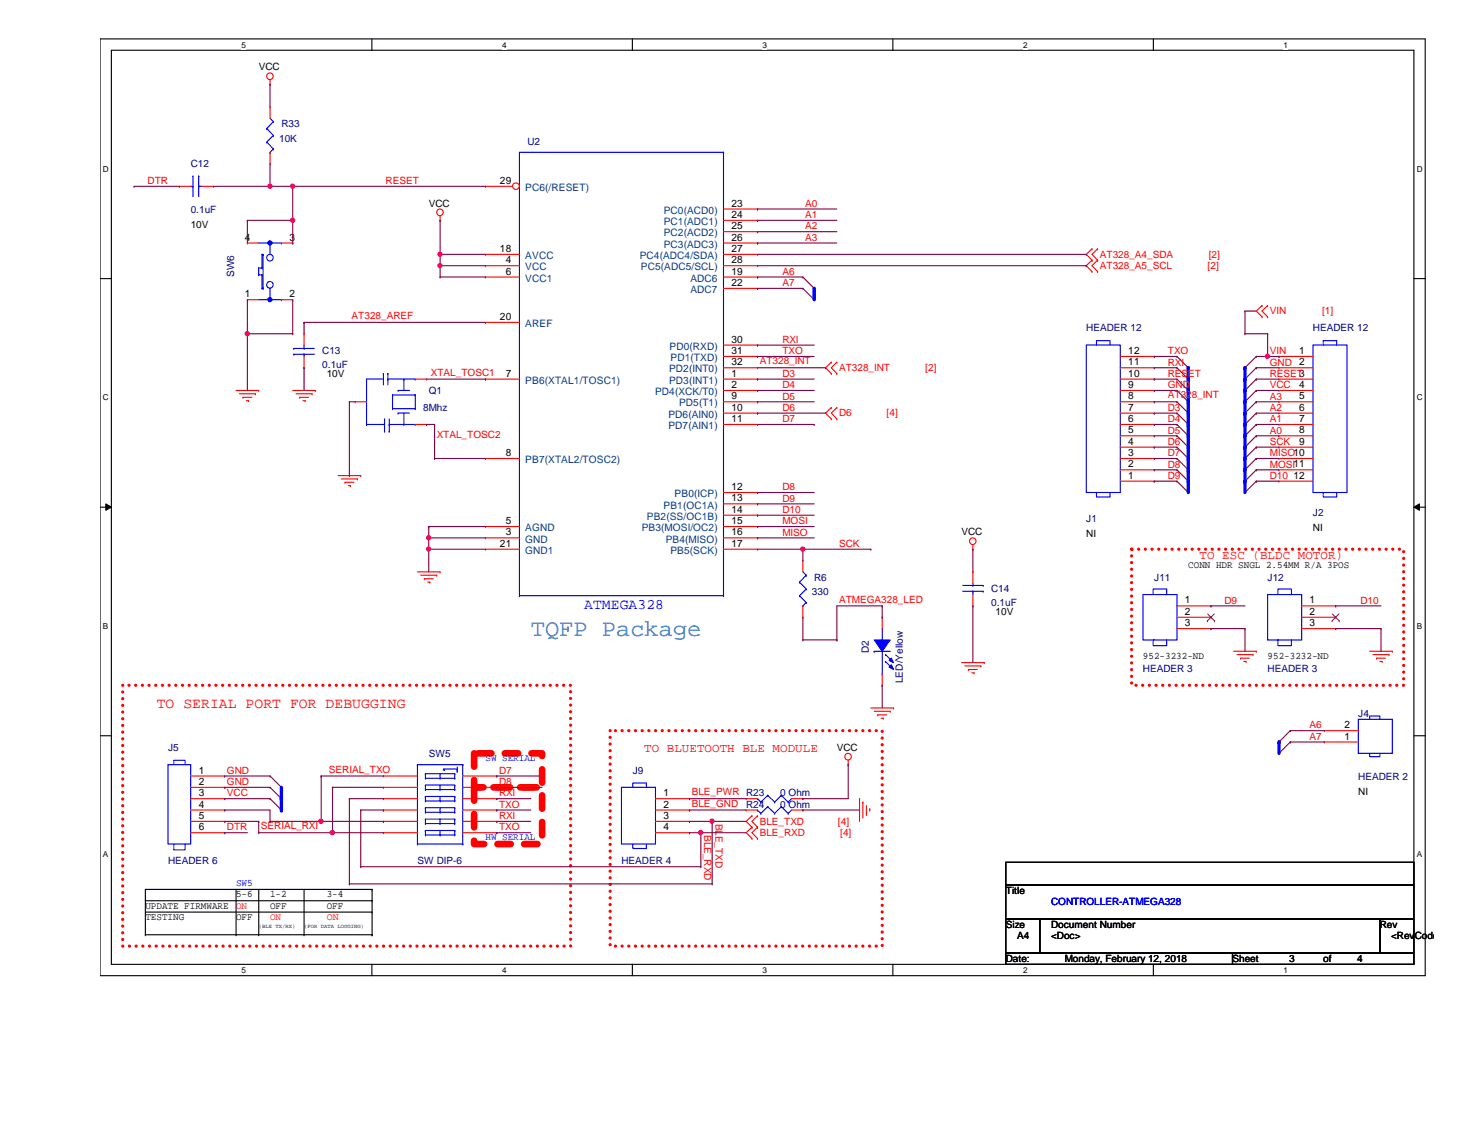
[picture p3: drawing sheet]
<svg xmlns="http://www.w3.org/2000/svg" width="279mm" height="216mm" viewBox="0 0 279 216" stroke-linecap="round" stroke-linejoin="round" font-family="sans-serif">
<path d="M19.1 7.4h252.3v178.4h-252.3zM21.2 9.6h248.1v174h-248.1z" fill="none" stroke="#000" stroke-width=".21"/>
<g fill="#fff">
<path d="M46 7.7h.9v1.7h-.9z"/>
<path d="M46 183.9h.9v1.7h-.9z"/>
</g>
<path d="M70.8 7.4v2.2M70.8 183.6v2.2" fill="none" stroke="#000" stroke-width=".21"/>
<g fill="#fff">
<path d="M95.6 7.7h.9v1.7h-.9z"/>
<path d="M95.6 183.9h.9v1.7h-.9z"/>
</g>
<path d="M120.4 7.4v2.2M120.4 183.6v2.2" fill="none" stroke="#000" stroke-width=".21"/>
<g fill="#fff">
<path d="M145.2 7.7h.9v1.7h-.9z"/>
<path d="M145.2 183.9h.9v1.7h-.9z"/>
</g>
<path d="M170.1 7.4v2.2M170.1 183.6v2.2" fill="none" stroke="#000" stroke-width=".21"/>
<g fill="#fff">
<path d="M194.9 7.7h.8v1.7h-.8z"/>
<path d="M194.9 183.9h.8v1.7h-.8z"/>
</g>
<path d="M219.7 7.4v2.2M219.7 183.6v2.2" fill="none" stroke="#000" stroke-width=".21"/>
<g fill="#fff">
<path d="M244.5 7.7h.8v1.7h-.8z"/>
<path d="M244.5 183.9h.8v1.7h-.8z"/>
<path d="M19.6 31.3h1.1v1.7h-1.1z"/>
<path d="M269.8 31.3h1.1v1.7h-1.1z"/>
<path d="M19.6 74.8h1.1v1.7h-1.1z"/>
<path d="M269.8 74.8h1.1v1.7h-1.1z"/>
</g>
<path d="M19.1 53h2.1M269.3 53h2.1" fill="none" stroke="#000" stroke-width=".21"/>
<g fill="#fff">
<path d="M19.6 118.3h1v1.7h-1z"/>
<path d="M269.8 118.3h1v1.7h-1z"/>
</g>
<path d="M19.1 96.6h2.1M269.3 96.6h2.1" fill="none" stroke="#000" stroke-width=".21"/>
<path d="M20.2 95.9l1 .7-1 .6zM269.3 96.6l1-.7v1.3z" fill="#000"/>
<path d="M20.2 95.9l1 .7-1 .6zM269.3 96.6l1-.7v1.3z" fill="none" stroke="#000" stroke-width=".19"/>
<g fill="#fff">
<path d="M19.6 161.8h1v1.7h-1z"/>
<path d="M269.8 161.8h1v1.7h-1z"/>
</g>
<g fill="none" stroke="#000" stroke-width=".21">
<path d="M19.1 140.1h2.1M269.3 140.1h2.1M27.7 178h.1M27.7 171.5h43.2M27.7 173.7h43.2M27.7 178h43.2M45 178h.1M45 169.3v8.7M49.3 178h.1M49.3 169.3v8.7M57.9 178h.1M57.9 169.3v8.7"/>
<path d="M70.9 169.3h.1M70.9 171.5h.1M70.9 173.7h.1M70.9 178h.1M70.9 169.3h-43.2v8.7M70.9 169.3v8.7M191.6 164.2h77.7v4.3h-77.7zM191.6 168.5h77.7v6.5h-77.7zM191.6 175h6.4v6.4h-6.4zM198 175h64.8v6.4h-64.8zM262.8 175h6.5v6.4h-6.5zM191.6 181.4h43.1v2.2h-43.1z"/>
<path d="M234.7 181.4h34.6v2.2h-34.6z"/>
</g>
<path d="M215.5 104.6h51.8v25.9h-51.8zM23.4 130.5h85.3v49.6h-85.3zM116.2 139.1h51.8v41h-51.8z" fill="none" stroke="#f00" stroke-width=".64" stroke-dasharray="0 1.3"/>
<path d="M90.3 149.9h13v10.8h-13zM90.3 143.4h13v6.5h-13z" fill="none" stroke="#f00" stroke-width="1.3" stroke-dasharray="2.5 2.5"/>
<g fill="none" stroke="#f00" stroke-width=".21">
<path d="M51.4 16h.1M51.4 15.2v.8M83.8 42h.1M83.8 41.1v.9M208 47.4h.1M208 49.5h.1M208 51.7h.1M208 47.4l-1.1 1 1.1 1.1M208 49.5l-1.1 1.1 1.1 1.1M209 49.5h.1M209 47.4h.1M209 51.7h.1"/>
<path d="M209 47.4l-1 1 1 1.1M209 49.5l-1 1.1 1 1.1M240.4 58.2h.1M240.4 58.2l-1.1 1 1.1 1.1M241.4 58.2h.1M241.4 58.2l-1 1 1 1.1M45 74.3h4.3M45.6 75h3M46.3 75.6h.1M46.3 75.6h1.7M46.9 76.3h.4M47.3 76.3h.1"/>
<path d="M48.6 75h.1M49.3 74.3h.1M55.8 74.3h4.3M56.4 75h3M57.1 75.6h.1M57.1 75.6h1.7M57.7 76.3h.4M58.1 76.3h.1M59.4 75h.1M60.1 74.3h.1M67.6 76.5h.1M67.6 76.5h2.2"/>
<path d="M79.1 72.2h2.1M81.2 72.2h.1M158.3 69h.1M158.3 71.1h.1M158.3 77.6h.1M158.3 79.8h.1M158.3 69l-1.1 1 1.1 1.1M158.3 77.6l-1.1 1.1 1.1 1.1M159.4 71.1h.1M159.4 69h.1M159.4 79.8h.1M159.4 77.6h.1"/>
<path d="M159.4 69l-1.1 1 1.1 1.1M159.4 77.6l-1.1 1.1 1.1 1.1M240.4 60.3h.1M241.4 60.3h.1M64.4 90.6h4.3M65 91.2h3.1M65.7 91.8h.1M65.7 91.8h1.7M66.3 92.5h.5M66.8 92.5h.1M68.1 91.2h.1M68.7 90.6h.1"/>
<path d="M79.1 80.8h2.1M81.2 80.8h.1M79.5 108.9h4.3M80.1 109.5h3.1M80.8 110.2h.1M80.8 110.2h1.7M81.4 110.8h.5M81.9 110.8h.1M83.2 109.5h.1M83.8 108.9h.1M185.3 104.6h.1M185.3 103.7v.9"/>
<path d="M165.9 134.8h4.3M166.5 135.4h3M167.2 136.1h.1M167.2 136.1h1.7M167.8 136.7h.4M168.2 136.7h.1M169.5 135.4h.1M170.2 134.8h.1M183.1 126.2h4.4M183.8 126.8h3M184.4 127.5h.1M184.4 127.5h1.7"/>
<path d="M185.1 128.1h.4M185.5 128.1h.1M186.8 126.8h.1M187.5 126.2h.1M235 124h4.3M235.6 124.6h3M236.3 125.3h.1M236.3 125.3h1.7M236.9 125.9h.4M237.3 125.9h.1M238.6 124.6h.1M239.3 124h.1"/>
<path d="M252.2 139.1h.1M252.2 139.1h6.5M260.9 124h4.3M261.5 124.6h3M262.2 125.3h.1M262.2 125.3h1.7M262.8 125.9h.4M263.2 125.9h.1M264.5 124.6h.1M265.2 124h.1M142.1 152.1h.1M142.1 152.1h2.2"/>
<path d="M143.2 155.3h.1M143.2 157.5h.1M143.2 159.6h.1M143.2 155.3l-1.1 1.1 1.1 1.1M143.2 157.5l-1.1 1 1.1 1.1M144.3 157.5h.1M144.3 155.3h.1M144.3 159.6h.1M144.3 155.3l-1.1 1.1 1.1 1.1M144.3 157.5l-1.1 1 1.1 1.1M150.7 152.1h2.2M152.9 152.1h.1"/>
<path d="M161.5 145.6h.1M161.5 144.7v.9M163.7 152.1h.1M163.7 152.1v4.3M164.3 152.7h.1M164.3 152.7v3M165 155.1h.1M165 153.4v1.7M165.7 154h.1M165.7 154v.4M252.2 141.3h.1M252.2 141.3h6.5"/>
<circle cx="51.4" cy="14.5" r=".63"/>
<circle cx="83.8" cy="40.4" r=".63"/>
<circle cx="185.3" cy="103" r=".63"/>
<circle cx="161.5" cy="144" r=".63"/>
</g>
<g fill="none" stroke="#800040" stroke-width=".21">
<path d="M152.9 52.7h.1M152.9 54.9h.1M152.9 52.7l2.2 2.2M152.9 54.9l2.2 2.2M224.2 67.9h.1M224.2 70h.1M224.2 72.2h.1M224.2 74.3h.1M224.2 76.5h.1M224.2 78.7h.1M224.2 67.9l2.1 2.1M224.2 70l2.1 2.2"/>
<path d="M224.2 72.2l2.1 2.1M224.2 74.3l2.1 2.2M224.2 76.5l2.1 2.2M224.2 78.7l2.1 2.1M239.3 67.9h.1M239.3 70h.1M239.3 72.2h.1M239.3 74.3h.1M239.3 76.5h.1M239.3 78.7h.1M239.3 67.9l-2.2 2.1M239.3 70l-2.2 2.2"/>
<path d="M239.3 72.2l-2.2 2.1M239.3 74.3l-2.2 2.2M239.3 76.5l-2.2 2.2M239.3 78.7l-2.2 2.1M224.2 80.8h.1M224.2 83h.1M224.2 85.1h.1M224.2 87.3h.1M224.2 89.4h.1M224.2 91.6h.1M224.2 80.8l2.1 2.2M224.2 83l2.1 2.1"/>
<path d="M224.2 85.1l2.1 2.2M224.2 87.3l2.1 2.1M224.2 89.4l2.1 2.2M224.2 91.6l2.1 2.2M239.3 80.8h.1M239.3 83h.1M239.3 85.1h.1M239.3 87.3h.1M239.3 89.4h.1M239.3 91.6h.1M239.3 80.8l-2.2 2.2M239.3 83l-2.2 2.1"/>
<path d="M239.3 85.1l-2.2 2.2M239.3 87.3l-2.2 2.1M239.3 89.4l-2.2 2.2M239.3 91.6l-2.2 2.2M245.7 139.1h.1M245.7 139.1l-2.1 2.2M51.4 147.7h.1M51.4 149.9h.1M51.4 152.1h.1M51.4 147.7l2.2 2.2M51.4 149.9l2.2 2.2M51.4 152.1l2.2 2.1"/>
<path d="M245.7 141.3h.1M245.7 141.3l-2.1 2.1"/>
</g>
<g fill="none" stroke="#00f" stroke-width=".21">
<path d="M49.3 51h.1M49.3 52.3h.1M49.3 51h.6M49.3 51v1.3M49.3 52.3h.6M49.3 57.1h4.3M49.3 46.3h4.3M49.9 48.4h.1M49.9 51h.1M49.9 52.3h.1M49.9 54.9h.1M49.9 48.4h.2"/>
<path d="M49.9 48.4v2.6M49.9 52.3v2.6M49.9 54.9h.2M50.1 48.4h.1M50.1 54.9h.1M50.1 48.4v6.5M51.4 57.1h.1M51.4 46.3h.1M51.4 46.3v2.1M51.4 54.9v2.2M53.6 57.1h.1M53.6 46.3h.1"/>
<path d="M69.8 72.2h.1M69.8 72.2h3.2M69.8 72.2v8.6M73 71.1h.1M73 71.1v2.2M73.2 79.8v2.3M73.9 72.2h.1M73.9 71.1h.1M73.9 72.2h5.2M73.9 71.1v2.2M74.1 79.8v2.3M74.8 75.2h.1"/>
<path d="M74.8 77.8h.1M74.8 75.2h4.3M74.8 75.2v2.6M74.8 77.8h4.3M75.8 74.3h.1M75.8 78.7h.1M75.8 74.3h2.2M75.8 78.7h2.2M76.9 72.2h.1M76.9 72.2v2.1M76.9 78.7v2.1M79.1 77.8h.1"/>
<path d="M79.1 75.2h.1M79.1 72.2h.1M79.1 75.2v2.6M69.8 80.8h.1M69.8 80.8h3.4M73.2 82.1h.1M74.1 80.8h.1M74.1 82.1h.1M74.1 80.8h5M76.9 80.8h.1M79.1 80.8h.1M258.7 136.9h6.5v6.5h-6.5z"/>
<path d="M260.9 136.9v-.6h1.9v.6M144.3 152.1h.1M144.3 152.1l.6 .6M144.9 152.7h.1M146.2 151.4h.1M146.2 151.4l1.3 1.3M146.2 151.4l-1.3 1.3M147.5 152.7h.1M148.8 151.4h.1M148.8 151.4l1.3 1.3M148.8 151.4l-1.3 1.3M150.1 152.7h.1"/>
<path d="M150.7 152.1l-.6 .6M260.9 143.4v.7h1.9v-.7"/>
<circle cx="51.4" cy="54.2" r=".63"/>
<circle cx="51.4" cy="49.1" r=".63"/>
</g>
<circle cx="51.4" cy="46.2" r=".4" fill="#00f"/>
<circle cx="51.4" cy="46.2" r=".4" fill="none" stroke="#00f" stroke-width=".21"/>
<circle cx="51.4" cy="57" r=".4" fill="#00f"/>
<g fill="none" stroke="#00f" stroke-width=".21">
<path d="M36.3 35.5h.4M36.7 35.5h.1M36.7 33.5h.1M36.7 33.5v3.9M37.8 33.5h.1M37.8 35.5h.1M37.8 35.5h.7M37.8 33.5v3.9M137.8 29h.1M137.8 29h-38.9v84.4M137.8 29v84.4M98.9 113.4h.1"/>
<path d="M98.9 113.4h38.9M137.8 113.4h.1M32 145.6h4.3v15.1h-4.3zM33.1 145.6v-.9h2.2v.9M144.3 154.2h.1M144.3 154.2l.6 .7M144.9 154.9h.1M146.2 153.6h.1M146.2 153.6l1.3 1.3M146.2 153.6l-1.3 1.3M147.5 154.9h.1M148.8 153.6h.1"/>
<path d="M148.8 153.6l1.3 1.3M148.8 153.6l-1.3 1.3M150.1 154.9h.1M150.7 154.2l-.6 .7M33.1 160.7v1.1h2.2v-1.1"/>
<circle cx="51.4" cy="57" r=".4"/>
</g>
<g fill="none" stroke="#f00" stroke-width=".21">
<path d="M34.2 35.5h.1M34.2 35.5h2.1M38.5 35.5h2.1M40.6 35.5h.1M137.8 39.8h6.5M144.3 39.8h.1M47.1 57.1h.1M47.1 46.3h.1M47.1 57.1h2.2M47.1 46.3h2.2M53.6 57.1h2.2M53.6 46.3h2.2"/>
<path d="M55.8 57.1h.1M55.8 46.3h.1M92.5 50.6h.1M92.5 52.7h.1M92.5 48.4h.1M92.5 50.6h6.4M92.5 52.7h6.4M92.5 48.4h6.4M137.8 46.3h6.5M137.8 50.6h6.5M137.8 52.7h6.5M137.8 48.4h6.5"/>
<path d="M137.8 54.9h6.5M137.8 42h6.5M137.8 44.1h6.5M144.3 52.7h.1M144.3 54.9h.1M144.3 42h.1M144.3 44.1h.1M144.3 46.3h.1M144.3 48.4h.1M144.3 50.6h.1M92.5 72.2h.1M92.5 61.4h.1"/>
<path d="M92.5 72.2h6.4M92.5 61.4h6.4M137.8 72.2h6.5M137.8 74.3h6.5M137.8 76.5h6.5M137.8 78.7h6.5M144.3 72.2h.1M144.3 74.3h.1M144.3 76.5h.1M144.3 78.7h.1M92.5 87.3h.1M92.5 87.3h6.4"/>
<path d="M137.8 80.8h6.5M137.8 93.8h6.5M137.8 95.9h6.5M137.8 98.1h6.5M144.3 80.8h.1M144.3 93.8h.1M144.3 95.9h.1M144.3 98.1h.1M92.5 102.4h.1M92.5 100.2h.1M92.5 104.6h.1M92.5 102.4h6.4"/>
<path d="M92.5 100.2h6.4M92.5 104.6h6.4M137.8 102.4h6.5M137.8 100.2h6.5M137.8 104.6h6.5M144.3 100.2h.1M144.3 102.4h.1M144.3 104.6h.1M36.3 154.2h6.5M36.3 147.7h6.5M36.3 149.9h6.5M36.3 152.1h6.5"/>
<path d="M36.3 156.4h6.5M36.3 158.5h6.5M42.8 147.7h.1M42.8 149.9h.1M42.8 152.1h.1M42.8 154.2h.1M42.8 156.4h.1M42.8 158.5h.1M142.1 154.2h.1M142.1 154.2h2.2M150.7 154.2h2.2M152.9 154.2h.1"/>
</g>
<circle cx="98.3" cy="35.5" r=".63" fill="#fff"/>
<g fill="none" stroke="#f00" stroke-width=".21">
<path d="M51.4 20.4h.1M51.4 31.2h.1M51.4 20.4v2.1M51.4 29v2.2M92.5 35.5h.1M92.5 35.5h5.1M57.9 70h.1M57.9 63.5h.1M57.9 63.5v2.2M57.9 67.9v2.1M137.8 65.7h6.5M137.8 67.9h6.5"/>
<path d="M137.8 70h6.5M144.3 65.7h.1M144.3 67.9h.1M144.3 70h.1M213.4 67.9h6.4M213.4 70h6.4M213.4 78.7h6.4M213.4 76.5h6.4M213.4 74.3h6.4M213.4 72.2h6.4M219.8 78.7h.1M219.8 76.5h.1"/>
<path d="M219.8 74.3h.1M219.8 72.2h.1M219.8 70h.1M219.8 67.9h.1M243.6 67.9h.1M243.6 70h.1M243.6 72.2h.1M243.6 74.3h.1M243.6 76.5h.1M243.6 78.7h.1M243.6 67.9h6.5M243.6 70h6.5"/>
<path d="M243.6 78.7h6.5M243.6 76.5h6.5M243.6 74.3h6.5M243.6 72.2h6.5M213.4 91.6h6.4M213.4 89.4h6.4M213.4 87.3h6.4M213.4 85.1h6.4M213.4 83h6.4M213.4 80.8h6.4M219.8 91.6h.1M219.8 89.4h.1"/>
<path d="M219.8 87.3h.1M219.8 85.1h.1M219.8 83h.1M219.8 80.8h.1M243.6 80.8h.1M243.6 83h.1M243.6 85.1h.1M243.6 87.3h.1M243.6 89.4h.1M243.6 91.6h.1M243.6 91.6h6.5M243.6 89.4h6.5"/>
<path d="M243.6 87.3h6.5M243.6 85.1h6.5M243.6 83h6.5M243.6 80.8h6.5M152.9 106.7h.1M152.9 117.5h.1M152.9 106.7v2.2M152.9 115.4v2.1M224.2 115.4h6.4M224.2 117.5h6.4M224.2 119.7h6.4M230.6 115.4h.1"/>
<path d="M230.6 117.5h.1M230.6 119.7h.1M247.9 115.4h6.5M247.9 117.5h6.5M247.9 119.7h6.5M254.4 115.4h.1M254.4 117.5h.1M254.4 119.7h.1M73 147.7h.1M73 149.9h.1M73 152.1h.1M73 154.2h.1"/>
<path d="M73 156.4h.1M73 158.5h.1M73 147.7h6.5M73 149.9h6.5M73 152.1h6.5M73 154.2h6.5M73 156.4h6.5M73 158.5h6.5M88.1 147.7h6.5M88.1 149.9h6.5M88.1 152.1h6.5M88.1 154.2h6.5"/>
<path d="M88.1 156.4h6.5M88.1 158.5h6.5M94.6 147.7h.1M94.6 149.9h.1M94.6 152.1h.1M94.6 154.2h.1M94.6 156.4h.1M94.6 158.5h.1M124.8 152.1h6.5M124.8 154.2h6.5M124.8 156.4h6.5M124.8 158.5h6.5"/>
<path d="M131.3 152.1h.1M131.3 154.2h.1M131.3 156.4h.1M131.3 158.5h.1"/>
<circle cx="98.3" cy="35.5" r=".63"/>
</g>
<g fill="none" stroke="#00f" stroke-width=".21">
<path d="M50.8 24.5h.1M50.8 27.1h.1M50.8 24.5l1.3 1.3M50.8 27.1l1.3 1.3M51.4 29h.1M51.4 22.5l.7 .7M52.1 23.2h.1M52.1 25.8h.1M52.1 28.4h.1M52.1 23.2l-1.3 1.3M52.1 25.8l-1.3 1.3M52.1 28.4l-.7 .6"/>
<path d="M56 66.3h.1M56 67.4h.1M56 66.3h3.9M56 67.4h3.9M57.9 67.4h.1M57.9 66.3h.1M57.9 65.7v.6M57.9 67.4v.5M206.9 65.7h6.5v28.1h-6.5zM208.8 65.7v-.8h2.6v.8M250.1 65.7h6.4v28.1h-6.4zM252 65.7v-.8h2.6v.8"/>
<path d="M208.8 93.8v.8h2.6v-.8M252 93.8v.8h2.6v-.8M152.3 110.8h.1M152.3 113.4h.1M152.3 110.8l1.2 1.3M152.3 113.4l1.2 1.3M152.9 115.4h.1M152.9 108.9l.6 .6M153.5 109.5h.1M153.5 112.1h.1M153.5 114.7h.1M153.5 109.5l-1.2 1.3"/>
<path d="M153.5 112.1l-1.2 1.3M153.5 114.7l-.6 .7M168 119.7v2.1M217.7 113.2h6.5v8.6h-6.5zM219.6 113.2v-1.1h2.6v1.1h-.2M241.4 113.2h6.5v8.6h-6.5zM243.4 113.2v-1.1h2.6v1.1h-.3M166.5 124h.1M166.5 124h3M168 121.8h.1M168 128.3h.1M168 124v4.3"/>
<path d="M219.8 121.8h-.2v1.1h2.6v-1.1M243.6 121.8h-.2v1.1h2.6v-1.1M79.5 145.6h.1M79.5 145.6v15.1M79.5 145.6h8.6M81 148.2h.1M81 147.3h.1M81 150.3h.1M81 149.5h.1M81 152.5h.1M81 151.6h.1M81 154.6h.1"/>
<path d="M81 153.8h.1M81 156.8h.1M81 156h.1M81 159h.1M81 158.1h.1M81 147.3h5.6M81 148.2h5.6M81 147.3v.9M81 149.5v.8M81 151.6v.9M81 153.8v.8M81 156v.8"/>
<path d="M81 158.1v.9M81 149.5h5.6M81 150.3h5.6M81 151.6h5.6M81 152.5h5.6M81 153.8h5.6M81 154.6h5.6M81 156h5.6M81 156.8h5.6M81 158.1h5.6M81 159h5.6M83.8 148.2h.1"/>
<path d="M83.8 150.3h.1M83.8 152.5h.1M83.8 154.6h.1M83.8 156.8h.1M83.8 159h.1M83.8 147.3v.9M83.8 149.5v.8M83.8 151.6v.9M83.8 153.8v.8M83.8 156v.8M83.8 158.1v.9M84.5 146.4h.1"/>
<path d="M84.5 146.4l.2 .3M84.5 146.4h2.6M86.6 147.3h.1M86.6 148.2h.1M86.6 149.5h.1M86.6 150.3h.1M86.6 151.6h.1M86.6 152.5h.1M86.6 153.8h.1M86.6 154.6h.1M86.6 156h.1M86.6 156.8h.1"/>
<path d="M86.6 158.1h.1M86.6 159h.1M86.6 147.3v.9M86.6 149.5v.8M86.6 151.6v.9M86.6 153.8v.8M86.6 156v.8M86.6 158.1v.9M87.1 146.4h.1M87.1 146.9h.1M87.1 146v.9M88.1 145.6h.1"/>
<path d="M88.1 145.6v15.1M118.4 149.9h6.4v10.8h-6.4zM120.5 149.9v-.8h2.6v.8M79.5 160.7h.1M79.5 160.7h8.6M88.1 160.7h.1M120.5 160.7v.8h2.6v-.8"/>
</g>
<path d="M230 118.2h.1M230 116.9l1.3 1.3M231.3 116.9l-1.3 1.3M231.3 118.2h.1M253.7 118.2h.1M253.7 116.9l1.4 1.3M255 116.9l-1.3 1.3M255.1 118.2h.1" fill="none" stroke="#804000" stroke-width=".19"/>
<path d="M166.5 121.8h3l-1.5 2.2z" fill-rule="evenodd" fill="#00f"/>
<path d="M166.5 121.8h3l-1.5 2.2z" fill="none" stroke="#00f" stroke-width=".21"/>
<path d="M169.8 126.6l.4 .9-.9-.5z" fill-rule="evenodd" fill="#00f"/>
<path d="M169.8 126.6l.4 .9-.9-.5z" fill="none" stroke="#00f" stroke-width=".21"/>
<path d="M169.8 125.3l.4 .9-.9-.5z" fill-rule="evenodd" fill="#00f"/>
<g fill="none" stroke="#00f" stroke-width=".21">
<path d="M183.3 112.6h3.9M183.3 111.5h3.9M185.3 111.5h.1M185.3 112.6h.1M185.3 111v.5M185.3 112.6v.6M187.2 112.6h.1M187.2 111.5h.1M168.7 124.6h.1M168.7 125.9h.1M168.7 124.6l1.3 1.3M168.7 125.9l1.3 1.4"/>
<path d="M169.8 125.3l.4 .9-.9-.5z"/>
</g>
<path d="M168 117.5h.1M168 117.5v2.2M185.3 108.9h.1M185.3 115.4h.1M185.3 108.9v2.1M185.3 113.2v2.2M168 130.5h.1M168 128.3v2.2" fill="none" stroke="#f00" stroke-width=".21"/>
<path d="M81.7 102.4h.1M81.7 102.4h10.8" fill="none" stroke="#800040" stroke-width=".21"/>
<circle cx="81.6" cy="102.4" r=".4" fill="#f0f"/>
<circle cx="81.6" cy="102.4" r=".4" fill="none" stroke="#f0f" stroke-width=".21"/>
<path d="M81.7 102.4h.1M81.7 104.6h.1M81.7 102.4v2.2M81.7 104.6h10.8" fill="none" stroke="#800040" stroke-width=".21"/>
<circle cx="81.6" cy="104.5" r=".4" fill="#f0f"/>
<circle cx="81.6" cy="104.5" r=".4" fill="none" stroke="#f0f" stroke-width=".21"/>
<g fill="none" stroke="#800040" stroke-width=".21">
<path d="M83.8 52.7h.1M83.8 42h.1M83.8 50.6h.1M83.8 52.7h8.7M83.8 42v6.4M83.8 50.6h8.7M57.9 61.4h.1M57.9 70h.1M57.9 61.4v2.1M57.9 70v4.3M57.9 61.4h34.6M81.7 104.6h.1"/>
<path d="M81.7 100.2h.1M81.7 100.2v2.2M81.7 104.6v4.3M81.7 100.2h10.8"/>
</g>
<circle cx="83.8" cy="50.6" r=".4" fill="#f0f"/>
<circle cx="83.8" cy="50.6" r=".4" fill="none" stroke="#f0f" stroke-width=".21"/>
<path d="M83.8 50.6h.1M83.8 48.4h.1M83.8 50.6v2.1M83.8 48.4h8.7" fill="none" stroke="#800040" stroke-width=".21"/>
<circle cx="83.8" cy="48.4" r=".4" fill="#f0f"/>
<circle cx="83.8" cy="48.4" r=".4" fill="none" stroke="#f0f" stroke-width=".21"/>
<g fill="none" stroke="#800040" stroke-width=".21">
<path d="M51.4 16h.1M51.4 16v4.4M40.6 35.5h10.8M51.4 35.5h.1M55.8 35.5h.1M55.8 35.5h36.7M83.8 48.4h.1M83.8 48.4v2.2M81.2 72.2h11.3M92.5 72.2h.1M82.8 87.3h.1M82.8 80.8h.1"/>
<path d="M82.8 87.3h9.7M82.8 80.8v6.5"/>
</g>
<circle cx="55.7" cy="35.4" r=".4" fill="#f0f"/>
<circle cx="55.7" cy="35.4" r=".4" fill="none" stroke="#f0f" stroke-width=".21"/>
<path d="M55.8 35.5v6.5M55.8 42h.1M144.3 52.7h.1M144.3 52.7h8.6M47.1 63.5h.1M47.1 63.5v10.8" fill="none" stroke="#800040" stroke-width=".21"/>
<path d="M155.1 54.9v2.2" fill="none" stroke="#00f" stroke-width=".64"/>
<circle cx="155.1" cy="54.9" r=".32" fill="#00f"/>
<path d="M144.3 54.9h.1M144.3 54.9h8.6M144.3 50.6h62.6M144.3 48.4h62.6M206.9 50.6h.1M206.9 48.4h.1M245.7 139.1h.1M245.7 139.1h6.5" fill="none" stroke="#800040" stroke-width=".21"/>
<path d="M243.6 141.3v2.1" fill="none" stroke="#00f" stroke-width=".64"/>
<circle cx="243.6" cy="141.3" r=".32" fill="#00f"/>
<path d="M245.7 141.3h.1M245.7 141.3h6.5" fill="none" stroke="#800040" stroke-width=".21"/>
<path d="M226.3 70v2.2" fill="none" stroke="#00f" stroke-width=".64"/>
<circle cx="226.3" cy="70" r=".32" fill="#00f"/>
<path d="M237.1 70v2.2" fill="none" stroke="#00f" stroke-width=".64"/>
<circle cx="237.1" cy="70" r=".32" fill="#00f"/>
<path d="M219.8 67.9h.1M219.8 70h.1M219.8 67.9h4.4M219.8 70h4.4" fill="none" stroke="#800040" stroke-width=".21"/>
<path d="M226.3 72.2v2.1" fill="none" stroke="#00f" stroke-width=".64"/>
<circle cx="226.3" cy="72.2" r=".32" fill="#00f"/>
<path d="M219.8 72.2h.1M219.8 72.2h4.4" fill="none" stroke="#800040" stroke-width=".21"/>
<path d="M226.3 74.3v2.2" fill="none" stroke="#00f" stroke-width=".64"/>
<circle cx="226.3" cy="74.3" r=".32" fill="#00f"/>
<path d="M219.8 74.3h.1M219.8 74.3h4.4" fill="none" stroke="#800040" stroke-width=".21"/>
<path d="M226.3 76.5v2.2" fill="none" stroke="#00f" stroke-width=".64"/>
<circle cx="226.3" cy="76.5" r=".32" fill="#00f"/>
<path d="M219.8 76.5h.1M219.8 76.5h4.4" fill="none" stroke="#800040" stroke-width=".21"/>
<path d="M226.3 78.7v2.1" fill="none" stroke="#00f" stroke-width=".64"/>
<circle cx="226.3" cy="78.7" r=".32" fill="#00f"/>
<path d="M219.8 78.7h.1M219.8 78.7h4.4" fill="none" stroke="#800040" stroke-width=".21"/>
<path d="M226.3 80.8v2.2" fill="none" stroke="#00f" stroke-width=".64"/>
<circle cx="226.3" cy="80.8" r=".32" fill="#00f"/>
<path d="M219.8 80.8h.1M219.8 80.8h4.4" fill="none" stroke="#800040" stroke-width=".21"/>
<path d="M226.3 83v2.1" fill="none" stroke="#00f" stroke-width=".64"/>
<circle cx="226.3" cy="83" r=".32" fill="#00f"/>
<path d="M219.8 83h.1M219.8 83h4.4" fill="none" stroke="#800040" stroke-width=".21"/>
<path d="M226.3 85.1v2.2" fill="none" stroke="#00f" stroke-width=".64"/>
<circle cx="226.3" cy="85.1" r=".32" fill="#00f"/>
<path d="M219.8 85.1h.1M219.8 85.1h4.4" fill="none" stroke="#800040" stroke-width=".21"/>
<path d="M226.3 87.3v2.1" fill="none" stroke="#00f" stroke-width=".64"/>
<circle cx="226.3" cy="87.3" r=".32" fill="#00f"/>
<path d="M219.8 87.3h.1M219.8 87.3h4.4" fill="none" stroke="#800040" stroke-width=".21"/>
<path d="M226.3 89.4v2.2" fill="none" stroke="#00f" stroke-width=".64"/>
<circle cx="226.3" cy="89.4" r=".32" fill="#00f"/>
<path d="M219.8 89.4h.1M219.8 89.4h4.4" fill="none" stroke="#800040" stroke-width=".21"/>
<path d="M226.3 91.6v2.2" fill="none" stroke="#00f" stroke-width=".64"/>
<circle cx="226.3" cy="91.6" r=".32" fill="#00f"/>
<path d="M239.3 70h.1M239.3 67.9h2.1M239.3 70h4.3M241.4 67.9h.1M219.8 91.6h.1M219.8 91.6h4.4" fill="none" stroke="#800040" stroke-width=".21"/>
<path d="M237.1 72.2v2.1" fill="none" stroke="#00f" stroke-width=".64"/>
<circle cx="237.1" cy="72.2" r=".32" fill="#00f"/>
<path d="M239.3 72.2h.1M239.3 72.2h4.3" fill="none" stroke="#800040" stroke-width=".21"/>
<path d="M237.1 74.3v2.2" fill="none" stroke="#00f" stroke-width=".64"/>
<circle cx="237.1" cy="74.3" r=".32" fill="#00f"/>
<path d="M239.3 74.3h.1M239.3 74.3h4.3" fill="none" stroke="#800040" stroke-width=".21"/>
<path d="M237.1 76.5v2.2" fill="none" stroke="#00f" stroke-width=".64"/>
<circle cx="237.1" cy="76.5" r=".32" fill="#00f"/>
<path d="M239.3 76.5h.1M239.3 76.5h4.3" fill="none" stroke="#800040" stroke-width=".21"/>
<path d="M237.1 78.7v2.1" fill="none" stroke="#00f" stroke-width=".64"/>
<circle cx="237.1" cy="78.7" r=".32" fill="#00f"/>
<path d="M239.3 78.7h.1M239.3 78.7h4.3" fill="none" stroke="#800040" stroke-width=".21"/>
<path d="M237.1 80.8v2.2" fill="none" stroke="#00f" stroke-width=".64"/>
<circle cx="237.1" cy="80.8" r=".32" fill="#00f"/>
<path d="M239.3 80.8h.1M239.3 80.8h4.3" fill="none" stroke="#800040" stroke-width=".21"/>
<path d="M237.1 83v2.1" fill="none" stroke="#00f" stroke-width=".64"/>
<circle cx="237.1" cy="83" r=".32" fill="#00f"/>
<path d="M239.3 83h.1M239.3 83h4.3" fill="none" stroke="#800040" stroke-width=".21"/>
<path d="M237.1 85.1v2.2" fill="none" stroke="#00f" stroke-width=".64"/>
<circle cx="237.1" cy="85.1" r=".32" fill="#00f"/>
<path d="M239.3 85.1h.1M239.3 85.1h4.3" fill="none" stroke="#800040" stroke-width=".21"/>
<path d="M237.1 87.3v2.1" fill="none" stroke="#00f" stroke-width=".64"/>
<circle cx="237.1" cy="87.3" r=".32" fill="#00f"/>
<path d="M239.3 87.3h.1M239.3 87.3h4.3" fill="none" stroke="#800040" stroke-width=".21"/>
<path d="M237.1 89.4v2.2" fill="none" stroke="#00f" stroke-width=".64"/>
<circle cx="237.1" cy="89.4" r=".32" fill="#00f"/>
<path d="M239.3 89.4h.1M239.3 89.4h4.3" fill="none" stroke="#800040" stroke-width=".21"/>
<path d="M237.1 91.6v2.2" fill="none" stroke="#00f" stroke-width=".64"/>
<circle cx="237.1" cy="91.6" r=".32" fill="#00f"/>
<path d="M239.3 91.6h.1M239.3 91.6h4.3" fill="none" stroke="#800040" stroke-width=".21"/>
<path d="M53.6 149.9v2.2" fill="none" stroke="#00f" stroke-width=".64"/>
<circle cx="53.6" cy="152.1" r=".32" fill="#00f"/>
<path d="M42.8 147.7h.1M42.8 149.9h.1M42.8 147.7h8.6M42.8 149.9h8.6" fill="none" stroke="#800040" stroke-width=".21"/>
<path d="M53.6 152.1v2.1" fill="none" stroke="#00f" stroke-width=".64"/>
<circle cx="53.6" cy="154.2" r=".32" fill="#00f"/>
<g fill="none" stroke="#800040" stroke-width=".21">
<path d="M144.3 39.8h.1M144.3 39.8h15.1M144.3 42h.1M144.3 44.1h.1M144.3 46.3h.1M144.3 42h15.1M144.3 44.1h15.1M144.3 46.3h15.1M144.3 65.7h.1M144.3 67.9h.1M144.3 72.2h.1M144.3 74.3h.1"/>
<path d="M144.3 76.5h.1M144.3 78.7h.1M144.3 65.7h10.8M144.3 67.9h10.8M144.3 70h12.9M144.3 72.2h10.8M144.3 74.3h10.8M144.3 76.5h10.8M144.3 78.7h12.9M157.2 70h.1M144.3 93.8h.1M144.3 95.9h.1"/>
<path d="M144.3 98.1h.1M144.3 80.8h10.8M144.3 93.8h10.8M144.3 95.9h10.8M144.3 98.1h10.8M155.1 80.8h.1M144.3 100.2h.1M144.3 102.4h.1M144.3 100.2h10.8M144.3 102.4h10.8M144.3 104.6h8.6M152.9 104.6h.1"/>
<path d="M185.3 115.4h.1M185.3 104.6h.1M185.3 104.6v4.3M185.3 115.4v10.8M42.8 152.1h.1M42.8 154.2h.1M42.8 156.4h.1M42.8 158.5h.1M42.8 152.1h8.6M42.8 154.2h8.6M42.8 156.4h6.5M42.8 158.5h4.3"/>
</g>
<circle cx="152.9" cy="104.5" r=".4" fill="#f0f"/>
<circle cx="152.9" cy="104.5" r=".4" fill="none" stroke="#f0f" stroke-width=".21"/>
<g fill="none" stroke="#800040" stroke-width=".21">
<path d="M25.5 35.5h.1M25.5 35.5h8.7M66.5 76.5v14.1M66.5 90.6h.1M152.9 104.6h.1M152.9 104.6v2.1M152.9 104.6h13M165.9 104.6h.1M168 130.5h.1M168 130.5v4.3M131.3 152.1h.1M131.3 154.2h.1"/>
<path d="M131.3 158.5h.1M131.3 152.1h10.8M131.3 154.2h10.8M131.3 158.5h2.2v6.5M152.9 152.1h.1M152.9 154.2h.1M152.9 154.2h10.8M161.5 145.6h.1M161.5 145.6v6.5h-8.6M133.5 165h.1"/>
</g>
<circle cx="133.5" cy="158.5" r=".4" fill="#f0f"/>
<circle cx="133.5" cy="158.5" r=".4" fill="none" stroke="#f0f" stroke-width=".21"/>
<path d="M131.3 156.4h.1M131.3 156.4h4.3v11.9M135.6 168.3h.1" fill="none" stroke="#800040" stroke-width=".21"/>
<circle cx="135.6" cy="156.4" r=".4" fill="#f0f"/>
<circle cx="135.6" cy="156.4" r=".4" fill="none" stroke="#f0f" stroke-width=".21"/>
<path d="M49.3 158.5h.1M49.3 158.5h14M94.6 156.4h.1M94.6 158.5h.1M94.6 156.4h6.5M94.6 158.5h6.5" fill="none" stroke="#800040" stroke-width=".21"/>
<circle cx="63.3" cy="158.5" r=".42" fill="#f0f"/>
<circle cx="63.3" cy="158.5" r=".42" fill="none" stroke="#f0f" stroke-width=".21"/>
<g fill="none" stroke="#800040" stroke-width=".21">
<path d="M55.8 57.1v6.4M47.1 63.5h.1M47.1 63.5h8.7M55.8 63.5h.1M66.5 76.5h.1M66.5 76.5h1.1M81.2 80.8h.1M81.2 80.8h1.6M152.9 117.5v4.3M168 115.4h.1M168 117.5h.1M168 115.4h-8.6v6.4"/>
<path d="M168 115.4v2.1M152.9 121.8h.1M152.9 121.8h6.5M159.4 121.8h.1M61.2 147.7h.1M61.2 147.7v8.7h11.8M61.2 147.7h11.8M63.3 149.9h.1M63.3 158.5h.1M63.3 149.9v8.6M63.3 158.5h9.7M63.3 149.9h9.7"/>
<path d="M66.5 152.1h.1M66.5 152.1h6.5M66.5 152.1v16.2M68.7 154.2h.1M68.7 154.2h4.3M68.7 154.2v10.8M73 156.4h.1M73 154.2h.1M94.6 147.7h.1M94.6 149.9h.1M94.6 152.1h.1M94.6 154.2h.1"/>
<path d="M94.6 147.7h8.7M94.6 149.9h8.7M94.6 152.1h6.5M94.6 154.2h6.5M66.5 168.3h.1M66.5 168.3h69.1M68.7 165h.1M68.7 165h64.8"/>
</g>
<circle cx="47.1" cy="63.5" r=".4" fill="#f0f"/>
<circle cx="47.1" cy="63.5" r=".4" fill="none" stroke="#f0f" stroke-width=".21"/>
<path d="M51.4 35.5h.1M51.4 31.2v4.3M47.1 57.1v6.4M47.1 63.5h.1" fill="none" stroke="#800040" stroke-width=".21"/>
<circle cx="51.4" cy="35.4" r=".4" fill="#f0f"/>
<circle cx="51.4" cy="35.4" r=".4" fill="none" stroke="#f0f" stroke-width=".21"/>
<path d="M51.4 35.5h4.4M55.8 35.5h.1M47.1 42h.1M47.1 42v4.3M47.1 42h8.7M55.8 42h.1" fill="none" stroke="#800040" stroke-width=".21"/>
<circle cx="55.7" cy="41.9" r=".4" fill="#f0f"/>
<circle cx="55.7" cy="41.9" r=".4" fill="none" stroke="#f0f" stroke-width=".21"/>
<g fill="none" stroke="#800040" stroke-width=".21">
<path d="M55.8 46.3h.1M55.8 42v4.3M237.1 59.2h.1M237.1 59.2h2.2M237.1 59.2v4.3M237.1 63.5h.1M237.1 63.5h4.3M241.4 63.5h.1M241.4 67.9h.1M241.4 63.5v4.4M241.4 67.9h2.2M243.6 67.9h.1"/>
<path d="M133.5 158.5h.1M133.5 158.5h8.6M135.6 156.4h.1M135.6 156.4h6.5"/>
</g>
<circle cx="241.4" cy="67.8" r=".4" fill="#f0f"/>
<circle cx="241.4" cy="67.8" r=".4" fill="none" stroke="#f0f" stroke-width=".21"/>
<path d="M49.3 156.4h.1M49.3 156.4v2.1M51.4 156.4h.1M51.4 154.2v2.2M51.4 156.4h9.8M61.2 156.4h.1" fill="none" stroke="#800040" stroke-width=".21"/>
<circle cx="61.1" cy="156.4" r=".42" fill="#f0f"/>
<circle cx="61.1" cy="156.4" r=".42" fill="none" stroke="#f0f" stroke-width=".21"/>
<path d="M230.6 115.4h.1M230.6 119.7h.1M230.6 115.4h6.5M230.6 119.7h6.5M237.1 119.7h.1M237.1 119.7v4.3M254.4 115.4h.1M254.4 119.7h.1M254.4 115.4h8.6M254.4 119.7h8.6M263 119.7h.1M263 119.7v4.3" fill="none" stroke="#800040" stroke-width=".21"/>
<circle cx="81.6" cy="102.4" r=".4" fill="#f0f"/>
<circle cx="81.6" cy="102.4" r=".4" fill="none" stroke="#f0f" stroke-width=".21"/>
<circle cx="81.6" cy="104.5" r=".4" fill="#f0f"/>
<circle cx="81.6" cy="104.5" r=".4" fill="none" stroke="#f0f" stroke-width=".21"/>
<circle cx="83.8" cy="50.6" r=".4" fill="#f0f"/>
<circle cx="83.8" cy="50.6" r=".4" fill="none" stroke="#f0f" stroke-width=".21"/>
<circle cx="83.8" cy="48.4" r=".4" fill="#f0f"/>
<circle cx="83.8" cy="48.4" r=".4" fill="none" stroke="#f0f" stroke-width=".21"/>
<circle cx="55.7" cy="35.4" r=".4" fill="#f0f"/>
<circle cx="55.7" cy="35.4" r=".4" fill="none" stroke="#f0f" stroke-width=".21"/>
<circle cx="152.9" cy="104.5" r=".4" fill="#f0f"/>
<circle cx="152.9" cy="104.5" r=".4" fill="none" stroke="#f0f" stroke-width=".21"/>
<circle cx="133.5" cy="158.5" r=".4" fill="#f0f"/>
<circle cx="133.5" cy="158.5" r=".4" fill="none" stroke="#f0f" stroke-width=".21"/>
<circle cx="135.6" cy="156.4" r=".4" fill="#f0f"/>
<circle cx="135.6" cy="156.4" r=".4" fill="none" stroke="#f0f" stroke-width=".21"/>
<circle cx="63.3" cy="158.5" r=".42" fill="#f0f"/>
<circle cx="63.3" cy="158.5" r=".42" fill="none" stroke="#f0f" stroke-width=".21"/>
<circle cx="47.1" cy="63.5" r=".4" fill="#f0f"/>
<circle cx="47.1" cy="63.5" r=".4" fill="none" stroke="#f0f" stroke-width=".21"/>
<circle cx="51.4" cy="35.4" r=".4" fill="#f0f"/>
<circle cx="51.4" cy="35.4" r=".4" fill="none" stroke="#f0f" stroke-width=".21"/>
<circle cx="55.7" cy="41.9" r=".4" fill="#f0f"/>
<circle cx="55.7" cy="41.9" r=".4" fill="none" stroke="#f0f" stroke-width=".21"/>
<circle cx="241.4" cy="67.8" r=".4" fill="#f0f"/>
<circle cx="241.4" cy="67.8" r=".4" fill="none" stroke="#f0f" stroke-width=".21"/>
<circle cx="61.1" cy="156.4" r=".42" fill="#f0f"/>
<circle cx="61.1" cy="156.4" r=".42" fill="none" stroke="#f0f" stroke-width=".21"/>
<text font-size="4.5" fill="#0080ff" x="101.1" y="121.1">TQFP Package</text>
<text font-size="2.8" fill="#00f" x="111.3" y="115.9">ATMEGA328</text>
<text font-size="2.8" fill="#f00" x="29.8" y="134.9">TO SERIAL PORT FOR DEBUGGING</text>
<g font-size="2.4" fill="#f00">
<text x="228.5" y="106.5">TO ESC (BLDC MOTOR)</text>
<text x="122.7" y="143.2">TO BLUETOOTH BLE MODULE</text>
</g>
<g font-size="1.9">
<text x="49.3" y="13.4">VCC</text>
<text x="95.2" y="35">29</text>
<text x="81.7" y="39.3">VCC</text>
<text x="139.3" y="39.3">23</text>
<text x="139.3" y="41.5">24</text>
<text x="36.3" y="43.4">10V</text>
<text x="46.7" y="45.8">4</text>
<text x="55.1" y="45.8">3</text>
<text x="95.2" y="48">18</text>
<text x="139.3" y="43.6">25</text>
<text x="139.3" y="45.8">26</text>
<text x="139.3" y="48">27</text>
<text x="96.3" y="50.1">4</text>
<text x="96.3" y="52.3">6</text>
<text x="139.3" y="52.3">19</text>
<text x="139.3" y="50.1">28</text>
<text x="46.7" y="56.6">1</text>
<text x="55.1" y="56.6">2</text>
<text x="139.3" y="54.4">22</text>
<text x="95.2" y="60.9">20</text>
<text x="139.3" y="65.2">30</text>
<text x="62.2" y="71.7">10V</text>
<text x="96.3" y="71.7">7</text>
<text x="139.3" y="71.7">1</text>
<text x="139.3" y="67.4">31</text>
<text x="139.3" y="69.6">32</text>
<text x="214.9" y="71.7">10</text>
<text x="214.9" y="69.6">11</text>
<text x="214.9" y="67.4">12</text>
<text x="247.4" y="67.4">1</text>
<text x="247.4" y="69.6">2</text>
<text x="139.3" y="73.9">2</text>
<text x="139.3" y="76">9</text>
<text x="214.9" y="76">8</text>
<text x="214.9" y="73.9">9</text>
<text x="247.4" y="73.9">4</text>
<text x="247.4" y="76">5</text>
<text x="139.3" y="78.2">10</text>
<text x="139.3" y="80.3">11</text>
<text x="214.9" y="82.5">5</text>
<text x="214.9" y="80.3">6</text>
<text x="214.9" y="78.2">7</text>
<text x="247.4" y="78.2">6</text>
<text x="247.4" y="80.3">7</text>
<text x="247.4" y="82.5">8</text>
<text x="96.3" y="86.8">8</text>
<text x="214.9" y="89">2</text>
<text x="214.9" y="86.8">3</text>
<text x="214.9" y="84.7">4</text>
<text x="247.4" y="84.7">9</text>
<text x="139.3" y="93.3">12</text>
<text x="139.3" y="95.5">13</text>
<text x="214.9" y="91.1">1</text>
<text x="246.3" y="91.1">12</text>
<text x="96.3" y="101.9">3</text>
<text x="96.3" y="99.8">5</text>
<text x="139.3" y="97.6">14</text>
<text x="139.3" y="99.8">15</text>
<text x="139.3" y="101.9">16</text>
<text x="183.1" y="101.9">VCC</text>
<text x="250.1" y="101.1">NI</text>
<text x="95.2" y="104.1">21</text>
<text x="139.3" y="104.1">17</text>
<text x="206.9" y="102.1">NI</text>
<text x="226.3" y="108.2">CONN HDR SNGL 2.54MM R/A 3POS</text>
<text x="189.6" y="117.1">10V</text>
<text x="225.7" y="114.9">1</text>
<text x="225.7" y="117.1">2</text>
<text x="225.7" y="119.2">3</text>
<text x="249.4" y="114.9">1</text>
<text x="249.4" y="117.1">2</text>
<text x="249.4" y="119.2">3</text>
<text x="217.7" y="125.5">952-3232-ND</text>
<text x="241.4" y="125.5">952-3232-ND</text>
<text x="159.4" y="143">VCC</text>
<text x="256.1" y="140.8">1</text>
<text x="256.1" y="138.6">2</text>
<text x="37.8" y="147.3">1</text>
<text x="37.8" y="149.4">2</text>
<text x="37.8" y="151.6">3</text>
<text x="37.8" y="153.8">4</text>
<text x="37.8" y="155.9">5</text>
<text x="126.4" y="151.6">1</text>
<text x="126.4" y="153.8">2</text>
<text x="126.4" y="155.9">3</text>
<text x="258.7" y="151.4">NI</text>
<text x="37.8" y="158.1">6</text>
<text x="126.4" y="158.1">4</text>
<text x="27.7" y="173">UPDATE FIRMWARE</text>
<text x="45" y="170.8">5-6</text>
<text x="51.4" y="173">OFF</text>
<text x="51.4" y="170.8">1-2</text>
<text x="62.2" y="173">OFF</text>
<text x="62.2" y="170.8">3-4</text>
<text x="191.6" y="170.2">Title</text>
<text x="27.7" y="175.1">TESTING</text>
<text x="45" y="175.1">OFF</text>
<text x="191.6" y="176.7">Size</text>
<text x="193.7" y="178.8">A4</text>
<text x="200.2" y="176.7">Document Number</text>
<text x="200.2" y="178.8">&lt;Doc&gt;</text>
<text x="262.8" y="176.7">Rev</text>
<text x="265" y="178.8">&lt;RevCode</text>
<text x="191.6" y="183.1">Date:</text>
<text x="202.8" y="183.1">Monday, February 12, 2018</text>
<text x="234.7" y="183.1">Sheet</text>
<text x="245.5" y="183.1">3</text>
<text x="252" y="183.1">of</text>
<text x="258.5" y="183.1">4</text>
</g>
<g font-size="1.9" fill="#000080">
<text x="53.2" y="27">10K</text>
<text x="53.6" y="24.2">R33</text>
<text x="100.5" y="27.7">U2</text>
<text x="36.3" y="31.8">C12</text>
<text x="36.3" y="40.6">0.1uF</text>
<text x="44.6" y="52.7" transform="rotate(-90 44.6 52.7)">SW6</text>
<text x="206.9" y="63.1">HEADER 12</text>
<text x="250.1" y="63.1">HEADER 12</text>
<text x="61.4" y="67.4">C13</text>
<text x="61.4" y="70">0.1uF</text>
<text x="81.7" y="75">Q1</text>
<text x="80.6" y="78.2">8Mhz</text>
<text x="206.9" y="99.4">J1</text>
<text x="250.1" y="98.3">J2</text>
<text x="154.6" y="113.4">330</text>
<text x="155.1" y="110.6">R6</text>
<text x="188.8" y="112.7">C14</text>
<text x="219.8" y="110.6">J11</text>
<text x="241.4" y="110.6">J12</text>
<text x="188.8" y="115.3">0.1uF</text>
<text x="165.5" y="124.4" transform="rotate(-90 165.5 124.4)">D2</text>
<text x="172" y="130" transform="rotate(-90 172 130)">LED/Yellow</text>
<text x="217.7" y="127.8">HEADER 3</text>
<text x="241.4" y="127.8">HEADER 3</text>
<text x="258.7" y="136.5">J4</text>
<text x="32" y="143">J5</text>
<text x="81.7" y="144.1">SW5</text>
<text x="120.5" y="147.3">J9</text>
<text x="258.7" y="148.6">HEADER 2</text>
<text x="142.1" y="153.8">R24</text>
<text x="148.6" y="151.6">0 Ohm</text>
<text x="148.6" y="153.8">0 Ohm</text>
<text x="32" y="164.5">HEADER 6</text>
<text x="79.5" y="164.5">SW DIP-6</text>
<text x="118.4" y="164.5">HEADER 4</text>
</g>
<g font-size="1.9" fill="#f00">
<text x="28.1" y="35.1">DTR</text>
<text x="73.4" y="35.1">RESET</text>
<text x="153.3" y="39.4">A0</text>
<text x="153.3" y="41.5">A1</text>
<text x="153.3" y="43.7">A2</text>
<text x="153.3" y="45.8">A3</text>
<text x="149" y="52.3">A6</text>
<text x="209.5" y="49.1">AT328_A4_SDA</text>
<text x="209.5" y="51.2">AT328_A5_SCL</text>
<text x="230" y="51.2">[2]</text>
<text x="230.2" y="49.1">[2]</text>
<text x="149" y="54.5">A7</text>
<text x="241.9" y="59.9">VIN</text>
<text x="251.8" y="59.9">[1]</text>
<text x="67" y="60.7">AT328_AREF</text>
<text x="149" y="65.3">RXI</text>
<text x="82.1" y="71.5">XTAL_TOSC1</text>
<text x="144.7" y="69.4">AT328_INT</text>
<text x="149" y="67.4">TXO</text>
<text x="149" y="71.8">D3</text>
<text x="159.8" y="70.7">AT328_INT</text>
<text x="176.2" y="70.7">[2]</text>
<text x="222.4" y="67.4">TXO</text>
<text x="222.4" y="69.6">RXI</text>
<text x="222.4" y="71.8">RESET</text>
<text x="241.9" y="67.4">VIN</text>
<text x="241.9" y="69.6">GND</text>
<text x="241.9" y="71.8">RESET3</text>
<text x="149" y="73.9">D4</text>
<text x="149" y="76.1">D5</text>
<text x="222.4" y="73.9">GND</text>
<text x="222.4" y="75.9">AT328_INT</text>
<text x="241.9" y="73.9">VCC</text>
<text x="241.9" y="76.1">A3</text>
<text x="83.2" y="83.4">XTAL_TOSC2</text>
<text x="149" y="78.2">D6</text>
<text x="149" y="80.4">D7</text>
<text x="159.8" y="79.3">D6</text>
<text x="168.9" y="79.3">[4]</text>
<text x="222.4" y="78.2">D3</text>
<text x="222.4" y="80.4">D4</text>
<text x="222.4" y="82.5">D5</text>
<text x="241.9" y="78.2">A2</text>
<text x="241.9" y="80.4">A1</text>
<text x="241.9" y="82.5">A0</text>
<text x="222.4" y="84.7">D6</text>
<text x="222.4" y="86.9">D7</text>
<text x="222.4" y="89">D8</text>
<text x="241.9" y="84.7">SCK</text>
<text x="241.9" y="86.9">MISO10</text>
<text x="241.9" y="89">MOSI11</text>
<text x="149" y="93.3">D8</text>
<text x="149" y="95.5">D9</text>
<text x="222.4" y="91.2">D9</text>
<text x="241.9" y="91.2">D10</text>
<text x="149" y="97.7">D10</text>
<text x="149" y="99.8">MOSI</text>
<text x="149" y="102">MISO</text>
<text x="159.8" y="104.1">SCK</text>
<text x="159.8" y="114.7">ATMEGA328_LED</text>
<text x="233.2" y="114.9">D9</text>
<text x="259.1" y="114.9">D10</text>
<text x="249.4" y="138.7">A6</text>
<text x="249.4" y="140.8">A7</text>
<text x="43.2" y="147.3">GND</text>
<text x="43.2" y="149.5">GND</text>
<text x="62.7" y="147.1">SERIAL_TXO</text>
<text x="95" y="147.3">D7</text>
<text x="95" y="149.5">D8</text>
<text x="43.2" y="151.6">VCC</text>
<text x="95" y="156">RXI</text>
<text x="95" y="151.6">RXI</text>
<text x="95" y="153.8">TXO</text>
<text x="131.7" y="151.4">BLE_PWR R23</text>
<text x="131.7" y="153.6">BLE_GND</text>
<text x="43.2" y="158.1">DTR</text>
<text x="49.7" y="157.9">SERIAL_RXI</text>
<text x="95" y="158.1">TXO</text>
<text x="134.1" y="159" transform="rotate(90 134.1 159)">BLE_RXD</text>
<text x="136.3" y="156.8" transform="rotate(90 136.3 156.8)">BLE_TXD</text>
<text x="144.7" y="157">BLE_TXD</text>
<text x="144.7" y="159.2">BLE_RXD</text>
<text x="159.6" y="157">[4]</text>
<text x="160" y="159.2">[4]</text>
<text x="45" y="173">ON</text>
<text x="51.4" y="175.1">ON</text>
<text x="62.2" y="175.1">ON</text>
</g>
<g font-size="1.9" fill="#004080">
<text x="100" y="36.4">PC6(/RESET)</text>
<text x="126.4" y="40.7">PC0(ACD0)</text>
<text x="126.4" y="42.8">PC1(ADC1)</text>
<text x="126.4" y="45">PC2(ACD2)</text>
<text x="126.4" y="47.2">PC3(ADC3)</text>
<text x="100" y="51.5">VCC</text>
<text x="100" y="53.6">VCC1</text>
<text x="100" y="49.3">AVCC</text>
<text x="121.8" y="49.3">PC4(ADC4/SDA)</text>
<text x="122" y="51.5">PC5(ADC5/SCL)</text>
<text x="131.5" y="53.6">ADC6</text>
<text x="131.5" y="55.8">ADC7</text>
<text x="100" y="62.3">AREF</text>
<text x="127.4" y="70.9">PD2(INT0)</text>
<text x="127.5" y="66.6">PD0(RXD)</text>
<text x="127.7" y="68.7">PD1(TXD)</text>
<text x="100" y="73.1">PB6(XTAL1/TOSC1)</text>
<text x="124.8" y="75.2">PD4(XCK/T0)</text>
<text x="127.4" y="73.1">PD3(INT1)</text>
<text x="129.3" y="77.4">PD5(T1)</text>
<text x="127.3" y="79.5">PD6(AIN0)</text>
<text x="127.3" y="81.7">PD7(AIN1)</text>
<text x="100" y="88.2">PB7(XTAL2/TOSC2)</text>
<text x="128.5" y="94.7">PB0(ICP)</text>
<text x="100" y="101.1">AGND</text>
<text x="122.2" y="101.1">PB3(MOSI/OC2)</text>
<text x="123.2" y="99">PB2(SS/OC1B)</text>
<text x="126.4" y="96.8">PB1(OC1A)</text>
<text x="100" y="103.3">GND</text>
<text x="100" y="105.5">GND1</text>
<text x="126.8" y="103.3">PB4(MISO)</text>
<text x="127.7" y="105.5">PB5(SCK)</text>
</g>
<g font-size="1.9" fill="#00f">
<text x="92.5" y="144.9">SW SERIAL</text>
<text x="92.5" y="160">HW SERIAL</text>
<text x="45" y="168.7">SW5</text>
<text x="200.2" y="172.3">CONTROLLER-ATMEGA328</text>
</g>
<g font-size="1.6">
<text x="46" y="9.1">5</text>
<text x="95.6" y="9.1">4</text>
<text x="145.2" y="9.1">3</text>
<text x="194.9" y="9.1">2</text>
<text x="244.5" y="9.1">1</text>
<text x="19.6" y="32.7">D</text>
<text x="269.8" y="32.7">D</text>
<text x="19.6" y="76.2">C</text>
<text x="269.8" y="76.2">C</text>
<text x="19.6" y="119.7">B</text>
<text x="269.8" y="119.7">B</text>
<text x="19.6" y="163.2">A</text>
<text x="269.8" y="163.2">A</text>
<text x="46" y="185.3">5</text>
<text x="95.6" y="185.3">4</text>
<text x="145.2" y="185.3">3</text>
<text x="194.9" y="185.3">2</text>
<text x="244.5" y="185.3">1</text>
</g>
<g font-size="1.1">
<text x="49.3" y="176.7">(BLE TX/RX)</text>
<text x="57.9" y="176.7">(FOR DATA LOGGING)</text>
</g>
</svg>
